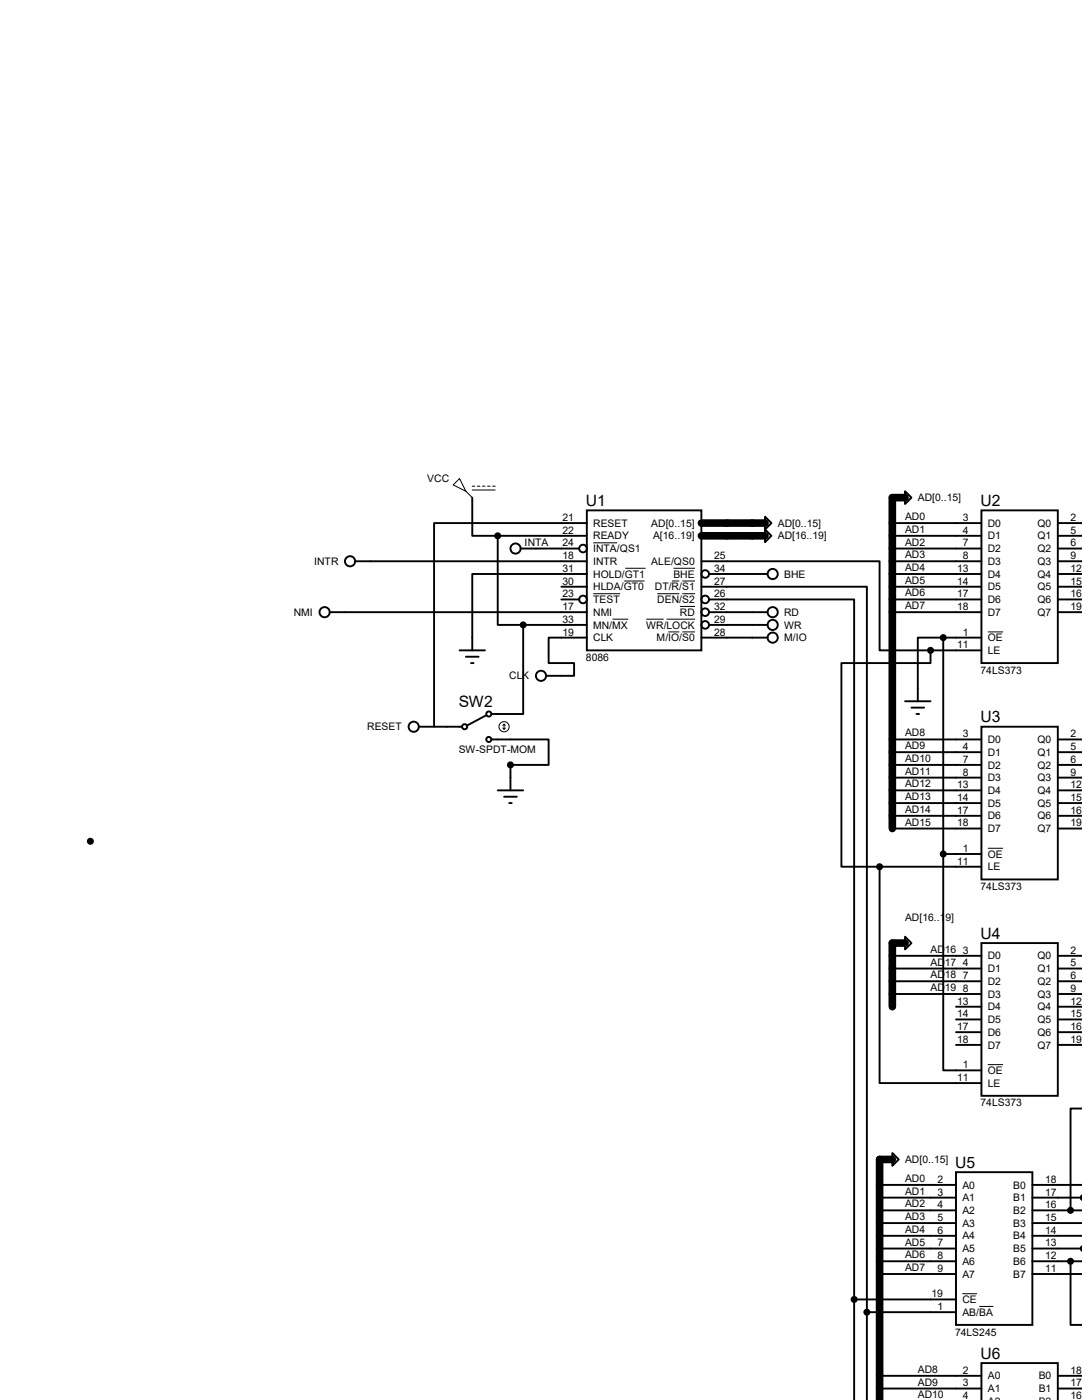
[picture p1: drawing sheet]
<svg xmlns="http://www.w3.org/2000/svg" width="216mm" height="279mm" viewBox="0 0 216 279" stroke-linecap="round" stroke-linejoin="round" font-family="sans-serif">
<path d="M180.6 99.3h-2.5v66.1M140 106.9h12.7M140 104.4h12.7M180.6 188.2h-2.5v12.7M178.1 231.4h-2.6v48" fill="none" stroke="#000" stroke-width="1.5"/>
<g fill="none" stroke="#000" stroke-width=".38">
<path d="M94.2 99.3v7.6h5.1M180.6 98l1.3 1.3-1.3 1.3zM70.9 112h46.2M99.3 106.9v17.8h5.1M99.3 106.9h17.8M103.9 109.5h11.7M112 117.1h5.1M112 119.6h3.6M117.1 101.9h22.9v27.9h-22.9zM117.1 114.6h-22.9v15.2M117.1 104.4h-30.5v40.6h5.6M140 112h35.5v17.8h10.2"/>
<path d="M140 117.1h33v144.8M141.5 119.6h28.9v139.7M141.5 114.6h11.7M152.7 103.1l1.2 1.3-1.2 1.3zM152.7 105.7l1.2 1.2-1.2 1.3zM178.1 106.9h17.7M178.1 114.6h17.7M178.1 104.4h17.7M178.1 109.5h17.7M178.1 112h17.7M178.1 117.1h17.7M178.1 119.6h17.7"/>
<path d="M195.8 101.9h15.3v30.4h-15.3zM211.1 106.9h4.8M211.1 114.6h4.8M211.1 104.4h4.8M211.1 109.5h4.8M211.1 112h4.8M211.1 117.1h4.8M211.1 119.6h4.8M65.8 122.2h51.3M91.7 129.8h5.1M93 131.1h2.5M94 132.3h.5"/>
<path d="M104.4 124.7v17.8h-6.4M104.4 124.7h12.7M117.1 127.3h-7.6v5h5.1v2.6h-5.6M140 127.3h13.2M141.5 122.2h11.7M141.5 124.7h11.7M178.1 122.2h17.7M180.6 140h5.1M185.7 129.8v2.5h-17.8v40.7h7.6M185.7 129.8h10.1M188.2 127.3h-5.1v12.7M188.2 127.3h7.6"/>
<path d="M188.2 127.3v43.1M211.1 122.2h4.8M83.6 145h3M97 142.7l-3.8 2.1M98 147.6h11.5v5.1h-7.6v5M99.3 157.7h5.1M100.6 159h2.5M178.1 147.6h17.7M178.1 150.1h17.7M178.1 152.7h17.7M178.1 155.2h17.7M178.1 157.7h17.7"/>
<path d="M181.9 141.2h2.5M182.9 142.5h.5M195.8 145h15.3v30.5h-15.3zM211.1 147.6h4.8M211.1 150.1h4.8M211.1 152.7h4.8M211.1 155.2h4.8M211.1 157.7h4.8M101.6 160.3h.5M175.5 173v43.2h20.3M175.5 173h20.3M178.1 165.4h17.7"/>
<path d="M178.1 160.3h17.7M178.1 162.8h17.7M188.2 170.4v43.2h7.6M188.2 170.4h7.6M211.1 165.4h4.8M211.1 160.3h4.8M211.1 162.8h4.8M178.1 190.8h17.7M178.1 193.3h17.7M178.1 195.8h17.7M178.1 198.4h17.7M180.6 186.9l1.3 1.3-1.3 1.3z"/>
<path d="M195.8 188.2h15.3v30.5h-15.3zM211.1 190.8h4.8M211.1 193.3h4.8M211.1 195.8h4.8M211.1 198.4h4.8M190.8 200.9h5M190.8 203.5h5M190.8 206h5M190.8 208.5h5M211.1 200.9h4.8M211.1 203.5h4.8M211.1 206h4.8"/>
<path d="M211.1 208.5h4.8M175.5 236.5h15.3M175.5 239h15.3M178.1 230.1l1.2 1.3-1.2 1.3zM190.8 233.9h15.2v30.5h-15.2zM206 236.5h9.9M206 239h9.9M215.9 221.2h-2.3v20.4M170.4 259.3h20.4M170.4 259.3v20.1M175.5 241.6h15.3M175.5 244.1h15.3"/>
<path d="M175.5 246.6h15.3M175.5 249.2h15.3M175.5 251.7h15.3M175.5 254.3h15.3M206 241.6h9.9M206 244.1h9.9M206 246.6h9.9M206 249.2h9.9M206 251.7h9.9M206 254.3h9.9M213.6 251.7v12.7h2.3M173 261.9h17.8"/>
<path d="M173 261.9v17.5M175.5 274.6h20.3M175.5 277.1h20.3M195.8 279.4v-7.4h15.3v7.4M211.1 274.6h4.8M211.1 277.1h4.8"/>
<circle cx="69.8" cy="112" r="1.02"/>
<circle cx="102.9" cy="109.5" r="1.02"/>
<circle cx="116.3" cy="119.6" r=".76"/>
<circle cx="116.3" cy="109.5" r=".76"/>
<circle cx="140.7" cy="119.6" r=".76"/>
<circle cx="140.7" cy="114.6" r=".76"/>
<circle cx="154.2" cy="114.6" r="1.02"/>
<circle cx="64.8" cy="122.2" r="1.02"/>
<circle cx="107.9" cy="134.9" r="1.02"/>
<circle cx="140.7" cy="122.2" r=".76"/>
<circle cx="140.7" cy="124.7" r=".76"/>
<circle cx="154.2" cy="127.3" r="1.02"/>
<circle cx="154.2" cy="122.2" r="1.02"/>
<circle cx="154.2" cy="124.7" r="1.02"/>
<circle cx="82.5" cy="145" r="1.02"/>
<circle cx="92.7" cy="145" r=".51"/>
<circle cx="97.5" cy="142.5" r=".51"/>
<circle cx="97.5" cy="147.6" r=".51"/>
</g>
<g fill="none" stroke="#000" stroke-width=".2">
<path d="M91.7 95.5l1.3 2.5-2.6-1.2zM93 98l1.2 1.3M94.2 97h.5M94.2 97.8h4.6M95.2 97h.6M96.3 97h.5M97.3 97h.5M98.3 97h.5M118.4 108.3h4.7M118.4 118.5h5.3M124.5 116h4.1M124.8 113.4h4"/>
<path d="M131.1 118.5h4.5M134.1 116h1.5M134.4 113.4h4.3M136.1 116h2.6M136.1 118.5h2.6M122.2 123.6h3.1M128.9 123.6h3.5M133 123.6h5.7M133.3 126.1h2.3M135.7 121h3M136.1 126.1h2.6M197.1 126.1h3.1"/>
<path d="M100.3 145.3l.3 .2M100.6 144.5v1M100.6 144.5l-.3 .3M100.6 144.5l.2 .3M100.8 145.3l-.2 .2M197.1 169.3h3.1M197.1 212.5h3.1M192 258.2h2.9M195.4 260.7h2.8"/>
<circle cx="100.6" cy="145" r="1.02"/>
</g>
<g fill="#000" stroke="#000" stroke-width=".38">
<path d="M215.9 238.5v1a.58 .58 0 0 1 0-1zM215.9 248.7v1a.58 .58 0 0 1 0-1z"/>
<circle cx="99.3" cy="106.9" r=".51"/>
<circle cx="104.4" cy="124.7" r=".51"/>
<circle cx="185.7" cy="129.8" r=".51"/>
<circle cx="188.2" cy="127.3" r=".51"/>
<circle cx="101.9" cy="152.7" r=".51"/>
<circle cx="18" cy="167.9" r=".51"/>
<circle cx="175.5" cy="173" r=".51"/>
<circle cx="188.2" cy="170.4" r=".51"/>
<circle cx="170.4" cy="259.3" r=".51"/>
<circle cx="213.6" cy="251.7" r=".51"/>
<circle cx="213.6" cy="241.6" r=".51"/>
<circle cx="173" cy="261.9" r=".51"/>
</g>
<g font-size="3.1">
<text x="116.9" y="101">U1</text>
<text x="195.7" y="101">U2</text>
<text x="91.5" y="141.1">SW2</text>
<text x="195.7" y="144.2">U3</text>
<text x="195.7" y="187.4">U4</text>
<text x="190.6" y="233.1">U5</text>
<text x="195.7" y="271.2">U6</text>
</g>
<g font-size="2.1">
<text x="85.3" y="96.2">VCC</text>
<text x="183.1" y="100">AD[0..15]</text>
<text x="112.2" y="106.5">22</text>
<text x="112.2" y="104">21</text>
<text x="118.4" y="107.7">READY</text>
<text x="118.4" y="105.1">RESET</text>
<text x="130" y="105.1">AD[0..15]</text>
<text x="130.3" y="107.7">A[16..19]</text>
<text x="155.2" y="105.1">AD[0..15]</text>
<text x="155.2" y="107.7">AD[16..19]</text>
<text x="180.6" y="103.8">AD0</text>
<text x="180.6" y="106.3">AD1</text>
<text x="192.2" y="104">3</text>
<text x="192.2" y="106.5">4</text>
<text x="197.1" y="105.1">D0</text>
<text x="197.1" y="107.7">D1</text>
<text x="207" y="105.1">Q0</text>
<text x="207" y="107.7">Q1</text>
<text x="213.6" y="104">2</text>
<text x="213.6" y="106.5">5</text>
<text x="62.7" y="112.7">INTR</text>
<text x="104.7" y="108.9">INTA</text>
<text x="112.2" y="111.6">18</text>
<text x="112.2" y="109.1">24</text>
<text x="118.4" y="112.7">INTR</text>
<text x="118.4" y="110.2">INTA/QS1</text>
<text x="130" y="112.7">ALE/QS0</text>
<text x="142.5" y="111.6">25</text>
<text x="180.6" y="108.9">AD2</text>
<text x="180.6" y="111.4">AD3</text>
<text x="180.6" y="114">AD4</text>
<text x="192.2" y="109.1">7</text>
<text x="192.2" y="111.6">8</text>
<text x="197.1" y="110.2">D2</text>
<text x="197.1" y="112.7">D3</text>
<text x="207" y="110.2">Q2</text>
<text x="207" y="112.7">Q3</text>
<text x="213.6" y="109.1">6</text>
<text x="213.6" y="111.6">9</text>
<text x="112.2" y="114.1">31</text>
<text x="112.2" y="116.7">30</text>
<text x="112.2" y="119.2">23</text>
<text x="118.4" y="115.3">HOLD/GT1</text>
<text x="118.4" y="117.8">HLDA/GT0</text>
<text x="130.7" y="117.8">DT/R/S1</text>
<text x="134.4" y="115.3">BHE</text>
<text x="142.5" y="116.7">27</text>
<text x="142.5" y="114.1">34</text>
<text x="142.5" y="119.2">26</text>
<text x="156.5" y="115.3">BHE</text>
<text x="180.6" y="116.5">AD5</text>
<text x="180.6" y="119">AD6</text>
<text x="191" y="114.1">13</text>
<text x="191" y="116.7">14</text>
<text x="191" y="119.2">17</text>
<text x="197.1" y="115.3">D4</text>
<text x="197.1" y="117.8">D5</text>
<text x="207" y="115.3">Q4</text>
<text x="207" y="117.8">Q5</text>
<text x="213.6" y="114.1">12</text>
<text x="213.6" y="116.7">15</text>
<text x="213.6" y="119.2">16</text>
<text x="58.6" y="122.9">NMI</text>
<text x="112.2" y="121.8">17</text>
<text x="112.2" y="124.3">33</text>
<text x="118.4" y="122.9">NMI</text>
<text x="118.4" y="125.4">MN/MX</text>
<text x="118.4" y="120.4">TEST</text>
<text x="128.9" y="125.4">WR/LOCK</text>
<text x="131.1" y="120.4">DEN/S2</text>
<text x="135.7" y="122.9">RD</text>
<text x="142.5" y="121.8">32</text>
<text x="142.5" y="124.3">29</text>
<text x="156.5" y="122.9">RD</text>
<text x="156.5" y="125.4">WR</text>
<text x="180.6" y="121.6">AD7</text>
<text x="191" y="121.8">18</text>
<text x="197.1" y="120.4">D6</text>
<text x="197.1" y="122.9">D7</text>
<text x="207" y="120.4">Q6</text>
<text x="207" y="122.9">Q7</text>
<text x="213.6" y="121.8">19</text>
<text x="112.2" y="126.8">19</text>
<text x="116.9" y="131.9">8086</text>
<text x="118.4" y="128">CLK</text>
<text x="131" y="128">M/IO/S0</text>
<text x="142.5" y="126.8">28</text>
<text x="156.5" y="128">M/IO</text>
<text x="191" y="129.4">11</text>
<text x="192.2" y="126.8">1</text>
<text x="197.1" y="128">OE</text>
<text x="197.1" y="130.5">LE</text>
<text x="101.6" y="135.6">CLK</text>
<text x="195.7" y="134.5">74LS373</text>
<text x="73.3" y="145.8">RESET</text>
<text x="180.6" y="147">AD8</text>
<text x="180.6" y="149.5">AD9</text>
<text x="192.2" y="147.2">3</text>
<text x="192.2" y="149.7">4</text>
<text x="197.1" y="148.3">D0</text>
<text x="207" y="148.3">Q0</text>
<text x="213.6" y="147.2">2</text>
<text x="213.6" y="149.7">5</text>
<text x="91.5" y="150.2">SW-SPDT-MOM</text>
<text x="180.6" y="152.1">AD10</text>
<text x="180.6" y="154.6">AD11</text>
<text x="192.2" y="152.2">7</text>
<text x="192.2" y="154.8">8</text>
<text x="197.1" y="150.8">D1</text>
<text x="197.1" y="153.4">D2</text>
<text x="197.1" y="155.9">D3</text>
<text x="207" y="150.8">Q1</text>
<text x="207" y="153.4">Q2</text>
<text x="207" y="155.9">Q3</text>
<text x="213.6" y="152.2">6</text>
<text x="213.6" y="154.8">9</text>
<text x="180.6" y="157.1">AD12</text>
<text x="180.6" y="159.7">AD13</text>
<text x="191" y="157.3">13</text>
<text x="191" y="159.9">14</text>
<text x="197.1" y="158.5">D4</text>
<text x="197.1" y="161">D5</text>
<text x="207" y="158.5">Q4</text>
<text x="207" y="161">Q5</text>
<text x="213.6" y="157.3">12</text>
<text x="213.6" y="159.9">15</text>
<text x="180.6" y="164.8">AD15</text>
<text x="180.6" y="162.2">AD14</text>
<text x="191" y="162.4">17</text>
<text x="191" y="164.9">18</text>
<text x="197.1" y="163.5">D6</text>
<text x="197.1" y="166.1">D7</text>
<text x="207" y="163.5">Q6</text>
<text x="207" y="166.1">Q7</text>
<text x="213.6" y="162.4">16</text>
<text x="213.6" y="164.9">19</text>
<text x="191" y="172.6">11</text>
<text x="192.2" y="170">1</text>
<text x="197.1" y="171.2">OE</text>
<text x="197.1" y="173.7">LE</text>
<text x="195.7" y="177.6">74LS373</text>
<text x="180.6" y="183.9">AD[16..19]</text>
<text x="185.7" y="190.2">AD16</text>
<text x="192.2" y="190.3">3</text>
<text x="197.1" y="191.5">D0</text>
<text x="207" y="191.5">Q0</text>
<text x="213.6" y="190.3">2</text>
<text x="185.7" y="192.7">AD17</text>
<text x="185.7" y="195.2">AD18</text>
<text x="185.7" y="197.8">AD19</text>
<text x="192.2" y="192.9">4</text>
<text x="192.2" y="195.4">7</text>
<text x="192.2" y="198">8</text>
<text x="197.1" y="194">D1</text>
<text x="197.1" y="196.6">D2</text>
<text x="207" y="194">Q1</text>
<text x="207" y="196.6">Q2</text>
<text x="213.6" y="192.9">5</text>
<text x="213.6" y="195.4">6</text>
<text x="213.6" y="198">9</text>
<text x="191" y="200.5">13</text>
<text x="191" y="203">14</text>
<text x="197.1" y="199.1">D3</text>
<text x="197.1" y="201.6">D4</text>
<text x="207" y="199.1">Q3</text>
<text x="207" y="201.6">Q4</text>
<text x="213.6" y="200.5">12</text>
<text x="213.6" y="203">15</text>
<text x="191" y="205.6">17</text>
<text x="191" y="208.1">18</text>
<text x="197.1" y="204.2">D5</text>
<text x="197.1" y="206.7">D6</text>
<text x="197.1" y="209.3">D7</text>
<text x="207" y="204.2">Q5</text>
<text x="207" y="206.7">Q6</text>
<text x="207" y="209.3">Q7</text>
<text x="213.6" y="205.6">16</text>
<text x="213.6" y="208.1">19</text>
<text x="191" y="215.7">11</text>
<text x="192.2" y="213.2">1</text>
<text x="197.1" y="214.3">OE</text>
<text x="195.7" y="220.8">74LS373</text>
<text x="197.1" y="216.9">LE</text>
<text x="180.6" y="232.1">AD[0..15]</text>
<text x="180.6" y="235.9">AD0</text>
<text x="180.6" y="238.4">AD1</text>
<text x="187.1" y="236.1">2</text>
<text x="187.1" y="238.6">3</text>
<text x="192" y="237.2">A0</text>
<text x="192" y="239.7">A1</text>
<text x="202.2" y="237.2">B0</text>
<text x="202.2" y="239.7">B1</text>
<text x="208.5" y="236.1">18</text>
<text x="208.5" y="238.6">17</text>
<text x="180.6" y="241">AD2</text>
<text x="180.6" y="243.5">AD3</text>
<text x="187.1" y="241.1">4</text>
<text x="187.1" y="243.7">5</text>
<text x="192" y="242.3">A2</text>
<text x="192" y="244.8">A3</text>
<text x="202.2" y="242.3">B2</text>
<text x="202.2" y="244.8">B3</text>
<text x="208.5" y="241.1">16</text>
<text x="208.5" y="243.7">15</text>
<text x="180.6" y="246">AD4</text>
<text x="180.6" y="248.6">AD5</text>
<text x="180.6" y="251.1">AD6</text>
<text x="187.1" y="246.2">6</text>
<text x="187.1" y="248.8">7</text>
<text x="187.1" y="251.3">8</text>
<text x="192" y="247.4">A4</text>
<text x="192" y="249.9">A5</text>
<text x="202.2" y="247.4">B4</text>
<text x="202.2" y="249.9">B5</text>
<text x="208.5" y="246.2">14</text>
<text x="208.5" y="248.8">13</text>
<text x="208.5" y="251.3">12</text>
<text x="180.6" y="253.7">AD7</text>
<text x="187.1" y="253.8">9</text>
<text x="192" y="252.4">A6</text>
<text x="192" y="255">A7</text>
<text x="202.2" y="252.4">B6</text>
<text x="202.2" y="255">B7</text>
<text x="208.5" y="253.8">11</text>
<text x="185.9" y="258.9">19</text>
<text x="187.1" y="261.5">1</text>
<text x="192" y="260.1">CE</text>
<text x="192" y="262.6">AB/BA</text>
<text x="190.6" y="266.5">74LS245</text>
<text x="183.1" y="274">AD8</text>
<text x="192.2" y="274.2">2</text>
<text x="197.1" y="275.3">A0</text>
<text x="207.3" y="275.3">B0</text>
<text x="213.6" y="274.2">18</text>
<text x="183.1" y="276.5">AD9</text>
<text x="183.1" y="279.1">AD10</text>
<text x="192.2" y="276.7">3</text>
<text x="192.2" y="279.2">4</text>
<text x="197.1" y="277.8">A1</text>
<text x="197.1" y="280.4">A2</text>
<text x="207.3" y="277.8">B1</text>
<text x="207.3" y="280.4">B2</text>
<text x="213.6" y="276.7">17</text>
<text x="213.6" y="279.2">16</text>
</g>
</svg>
